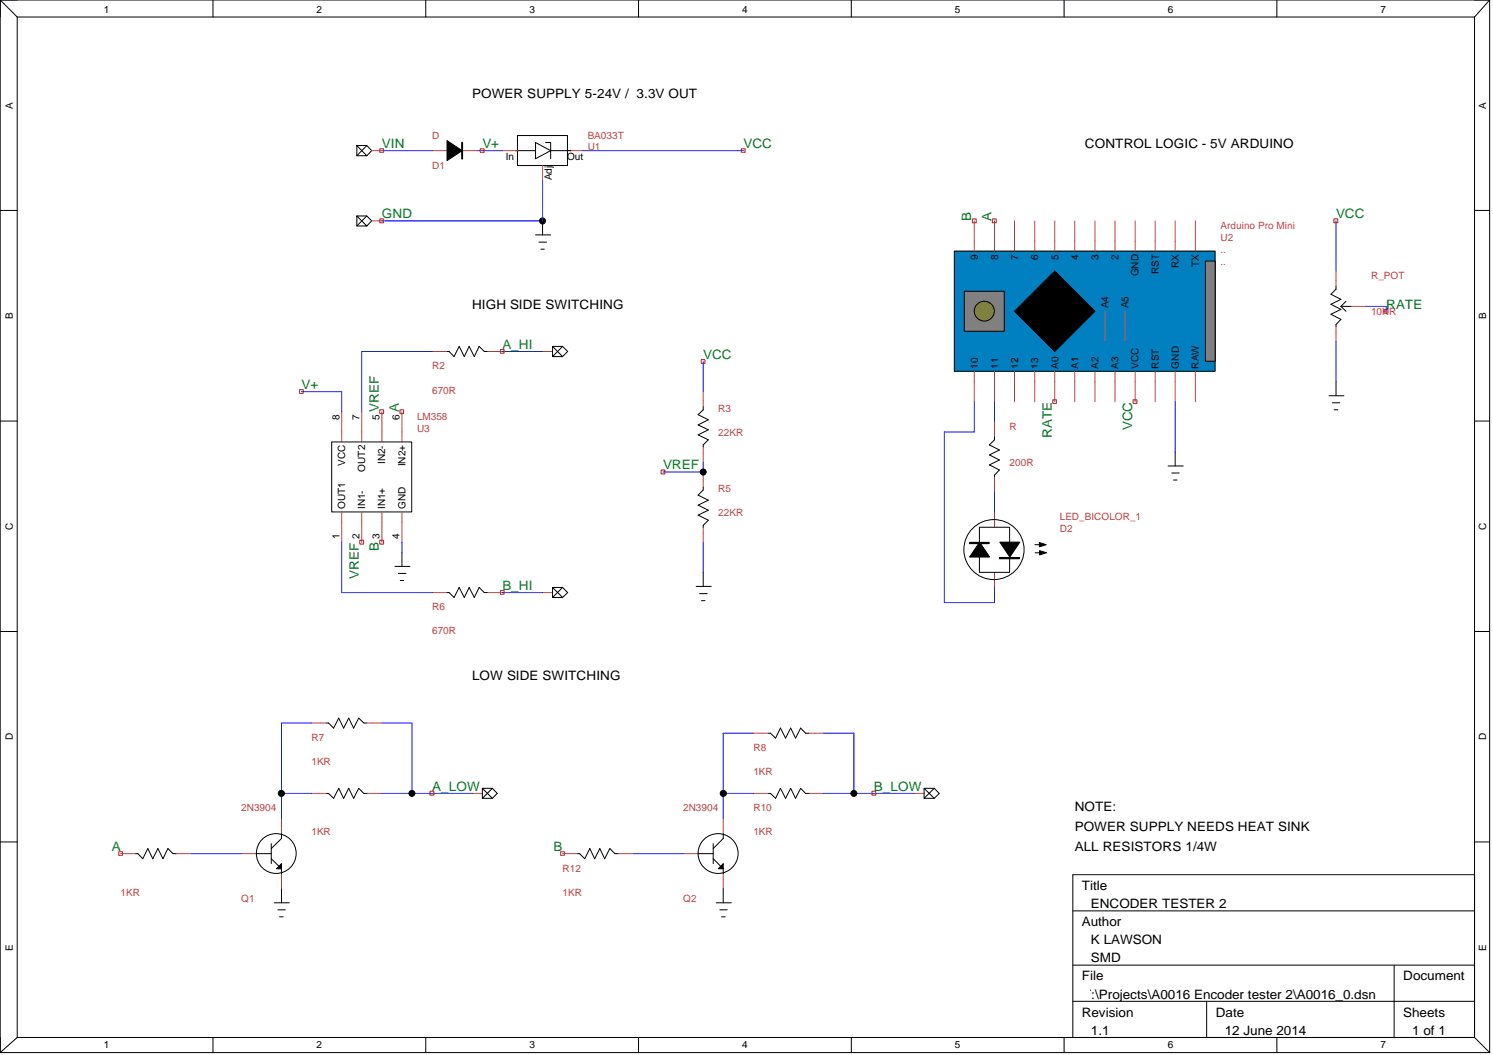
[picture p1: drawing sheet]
<svg xmlns="http://www.w3.org/2000/svg" width="297mm" height="210mm" viewBox="0 0 297 210" stroke-linecap="round" stroke-linejoin="round" font-family="sans-serif">
<g fill="none" stroke="#c04040" stroke-width=".2">
<path d="M86 30h2.9M91.9 30h3.1M99.9 30h3.1M107.9 33v3M112.9 30h3M197.9 101.9v3M197.9 113.9v3M48 169.8h3M56 162.9v3M56 173.8v3M135.9 169.8h3M143.9 162.9v3"/>
<path d="M143.9 173.8v3"/>
</g>
<path d="M91.9 28.4v3.2" fill="none" stroke="#000" stroke-width=".38"/>
<path d="M88.9 28l3 2-3 2zM194.9 107.9l2 2.9h-4zM198.9 107.9h4l-2 2.9zM206.8 107.9l1.3 .5-1.3 .4zM206.8 109.6l1.4 .4-1.4 .4zM55 172.8l1-1v1zM143.9 171.8v1h-1z" fill="#000"/>
<g fill="none" stroke="#000" stroke-width=".2">
<path d="M88.9 28l3 2-3 2zM102.5 30h4M103 27h9.9v5.9h-9.9zM106.5 28.4l3.1 1.6-3.1 1.6zM108.5 28.4h1.1v3.2M109.6 30h3.9M192.9 107.9h3.9v.3h-3.9zM194.9 110.9v3h6v-3M194.9 107.9v-3h6v3M194.9 107.9l2 2.9h-4zM198.8 110.9h4v.3h-4zM198.9 107.9h4l-2 2.9z"/>
<path d="M205.9 108.4h1.3M205.9 110h1.3M206.8 107.9l1.3 .5-1.3 .4zM206.8 109.6l1.4 .4-1.4 .4zM51 169.8h3M54 167.9v3.9M54 170.9l2 1.9v1M55 172.8l1-1v1zM56 165.9v.9l-2 2M138.9 169.8h3M141.9 167.9v3.9M141.9 170.9l2 1.9v1"/>
<path d="M143.9 171.8v1h-1zM143.9 165.9v.9l-2 2"/>
<circle cx="197.8" cy="109.3" r="6"/>
<circle cx="55" cy="169.8" r="4"/>
<circle cx="142.9" cy="169.8" r="4"/>
</g>
<path d="M192.9 108h3.9M198.8 111h4" fill="none" stroke="#000" stroke-width=".25"/>
<path d="M189.9 50h51.9v23.9h-51.9z" fill="#0080c0"/>
<path d="M189.9 50h51.9v23.9h-51.9z" fill="none" stroke="#000" stroke-width=".2"/>
<g fill="none" stroke="#c04040" stroke-width=".2">
<path d="M193.8 43.9v6.1M197.9 43.9v6.1M201.8 43.9v6.1M205.9 43.9v6.1M209.8 43.9v6.1M213.8 43.9v6.1M217.8 43.9v6.1M221.8 43.9v6.1M225.8 43.9v6.1M229.8 43.9v6.1M233.8 43.9v6.1M237.8 43.9v6.1"/>
<path d="M193.8 73.9v6M197.9 73.9v6M201.8 73.9v6M205.9 73.9v6M209.8 73.9v6M213.8 73.9v6M217.8 73.9v6M219.8 61.9v6M221.8 73.9v6M223.8 61.9v6M225.8 73.9v6M229.8 73.9v6"/>
<path d="M233.8 73.9v6M237.8 73.9v6"/>
</g>
<path d="M191.9 58h7.9v7.9h-7.9z" fill="#808080"/>
<path d="M191.9 58h7.9v7.9h-7.9z" fill="none" stroke="#000" stroke-width=".2"/>
<circle cx="195.8" cy="61.9" r="1.98" fill="#808040"/>
<circle cx="195.8" cy="61.9" r="1.98" fill="none" stroke="#000" stroke-width=".2"/>
<path d="M239.8 51.9h2v20h-2z" fill="#808080"/>
<g fill="none" stroke="#000" stroke-width=".2">
<path d="M0 0h296.4M0 0v209.4M0 0l3.4 3.4M3.4 3.4h290M3.4 3.4v203M42.4 0v3.4M84.7 0v3.4M127 0v3.4M169.4 0v3.4M211.7 0v3.4M254 0v3.4M293.4 3.4v203"/>
<path d="M296.4 0v209.4M296.4 0l-3 3.4M71 29h2l1 1-1 1h-2v-2l2 2M73 29l-2 2M0 41.9h3.4M71 43h2l1 .9-1 1.1h-2v-2l2 2M73 43l-2 2M106.5 46.7h3.1M107.2 48.2h1.6M107.6 49.6h.7M107.9 43.9v2.8M209.8 53.9l8 8-8 8-8-8 8-8 5.4 8z"/>
<path d="M239.8 51.9h2v20h-2zM265.8 56.9v.6l-1 1 2 1.1-2 .9 2 1.1-2 .9 2 1-1 1.1v.3M267.8 59.9l-1 1.1M293.4 41.9h3M88.9 69.9h.5l.9 1.1 1.1-2.1 1 2.1 .9-2.1 1.1 2.1 .9-2.1 1 1h.6M109.9 68.9h2l1 1-1 1.1h-2zM109.9 68.9l2 2.1M111.9 68.9l-2 2.1M264.4 78.7h3M265.8 75.9v2.8M266.8 61h2M266.8 61l1 .9"/>
<path d="M0 83.8h3.4M66 87.9h15.9v14h-15.9zM139.9 80.9v.6l-1 1 2 1-2 1 2 1-2 1 2 1-1 1v.4M139.9 96.9v.6l-1 1 2 1-2 1 2 1-2 1 2 1-1 1v.4M197.9 86.9v.6l-1.1 1 2 1-2 1 2 1-2 1 2 1-.9 1v.4M232.4 92.7h3M233.1 94.1h1.5M233.5 95.5h.7M233.8 89.9v2.8M265.1 80.1h1.5M265.4 81.5h.7M293.4 83.8h3"/>
<path d="M78.6 112.7h3M79.2 114.1h1.6M79.6 115.5h.7M80 109.9v2.8M88.9 117.9h.5l.9 1 1.1-2 1 2 .9-2 1.1 2 .9-2 1 1h.6M109.9 116.9h2l1 1-1 1h-2zM109.9 116.9l2 2M111.9 116.9l-2 2M138.5 116.7h3M139.2 118.1h1.5M139.6 119.5h.6M139.9 113.9v2.8"/>
<path d="M0 125.6h3.4M293.4 125.6h3M65 157.9h.4l1 .9 1-2 1 2 1-2 1 2 1-2 1 1.1h.6M65 143.8h.4l1 1.1 1-2 1 2 1-2 1 2 1-2 1 .9h.6M96 156.8h2l.9 1.1-.9 .9h-2zM96 156.8l2 2M98 156.8l-2 2M152.9 157.9h.4l1 .9 1-2 1 2 1-2 1 2 1-2 1 1.1h.6M152.9 145.9h.4l1 1 1-2 1 2 1-2 1 2 1-2 1 1h.6M183.9 156.8h2l1 1.1-1 .9h-2zM183.9 156.8l2 2M185.9 156.8l-2 2"/>
<path d="M0 167.5h3.4M27 169.8h.4l1 1.1 1-2.1 1 2.1 1-2.1 1 2.1 1-2.1 1 1h.6M54.6 179.6h3M56 176.8v2.8M114.9 169.8h.4l1 1.1 1-2.1 1 2.1 1-2.1 1 2.1 1-2.1 1 1h.6M142.5 179.6h3M143.9 176.8v2.8M293.4 174h-80v32.4M293.4 167.5h3M55.3 181h1.5M55.6 182.4h.7M143.2 181h1.5"/>
<path d="M143.5 182.4h.8M213.4 181.2h80M213.4 192h80M213.4 199.2h80M240.1 199.2v7.2M277.4 192v14.4M0 209.4h296.4M3.4 206.4h290M3.4 206.4l-3.4 3M42.4 206.4v3M84.7 206.4v3M127 206.4v3"/>
<path d="M169.4 206.4v3M211.7 206.4v3M254 206.4v3M293.4 206.4l3 3"/>
<circle cx="107.9" cy="44" r=".6"/>
<circle cx="139.9" cy="93.9" r=".6"/>
<circle cx="56" cy="157.9" r=".61"/>
<circle cx="82" cy="157.9" r=".59"/>
<circle cx="143.9" cy="157.9" r=".61"/>
<circle cx="169.9" cy="157.9" r=".59"/>
</g>
<g fill="#000">
<path d="M209.8 53.9l8 8-8 8-8-8 8-8 5.4 8z"/>
<circle cx="107.9" cy="44" r=".6"/>
<circle cx="139.9" cy="93.9" r=".6"/>
<circle cx="56" cy="157.9" r=".61"/>
<circle cx="82" cy="157.9" r=".59"/>
<circle cx="143.9" cy="157.9" r=".61"/>
<circle cx="169.9" cy="157.9" r=".59"/>
</g>
<g fill="none" stroke="#00f" stroke-width=".2">
<path d="M76 30h10M95 30h4.9M107.9 36v7.9h-31.9M115.9 30h32M265.8 43.9v10M60 77.9h8v4M86 69.9h-14v12M99.9 69.9h8M139.9 71.9v6M193.8 79.9v6h-5.9v34h10v-3M197.9 79.9v4M233.8 79.9v10"/>
<path d="M265.8 67.9v8M271.8 61h4v.9M139.9 91.9v2h-8M197.9 97.9v4M68 107.9v10h18M80 107.9v2M99.9 117.9h8M139.9 107.9v6M56 157.9h6M62 143.8h-6v19.1M76 157.9h17.9M76 143.8h6v14.1"/>
<path d="M143.9 157.9h6M149.9 145.9h-6v17M163.9 157.9h18M163.9 145.9h6v12M38 169.8h10M125.9 169.8h10"/>
</g>
<g fill="none" stroke="#c04040" stroke-width=".2">
<path d="M74 30h2M74 43.9h2M265.8 53.9v3M86 69.9h2.9M96.9 69.9h3M107.9 69.9h2M139.9 77.9v3M265.8 64.9v3M268.8 61h3M68 81.9v6M72 81.9v6M76 81.9v6"/>
<path d="M80 81.9v6M139.9 88.9v3M139.9 93.9v3M197.9 83.9v3M197.9 94.9v3M68 101.9v6M72 101.9v6M76 101.9v6M80 101.9v6M86 117.9h2.9M96.9 117.9h3M107.9 117.9h2"/>
<path d="M139.9 104.9v3M62 157.9h3M62 143.8h3M73 157.9h3M73 143.8h3M93.9 157.9h2.1M149.9 157.9h3M149.9 145.9h3M160.9 157.9h3M160.9 145.9h3M181.9 157.9h2M24 169.8h3"/>
<path d="M35 169.8h3M111.9 169.8h3M122.9 169.8h3"/>
</g>
<g fill="none" stroke="#f00" stroke-width=".2">
<path d="M75.6 29.6h.7v.7h-.7zM95.5 29.6h.8v.7h-.8zM147.5 29.6h.7v.7h-.7zM75.6 43.6h.7v.7h-.7zM193.5 43.6h.7v.7h-.7zM197.4 43.6h.8v.7h-.8zM265.4 43.6h.7v.7h-.7zM59.6 77.5h.7v.8h-.7zM99.6 69.6h.7v.7h-.7zM139.5 71.5h.7v.8h-.7zM209.5 79.5h.7v.8h-.7zM225.4 79.5h.8v.8h-.8z"/>
<path d="M275.4 61.6h.7v.7h-.7zM75.6 81.5h.7v.8h-.7zM79.6 81.5h.7v.8h-.7zM131.5 93.5h.8v.8h-.8zM71.6 107.5h.7v.7h-.7zM75.6 107.5h.7v.7h-.7zM99.6 117.5h.7v.7h-.7zM85.6 157.4h.7v.8h-.7zM173.5 157.4h.7v.8h-.7zM23.6 169.5h.8v.7h-.8zM111.5 169.5h.8v.7h-.8z"/>
</g>
<g font-size="2.6">
<text x="93.9" y="19.4">POWER SUPPLY 5-24V / 3.3V OUT</text>
<text x="215.9" y="29.4">CONTROL LOGIC - 5V ARDUINO</text>
<text x="93.9" y="61.4">HIGH SIDE SWITCHING</text>
<text x="93.9" y="135.3">LOW SIDE SWITCHING</text>
<text x="213.8" y="161.3">NOTE:</text>
<text x="213.8" y="165.3">POWER SUPPLY NEEDS HEAT SINK</text>
<text x="213.8" y="169.3">ALL RESISTORS 1/4W</text>
<text x="215.2" y="177.1">Title</text>
<text x="215.2" y="184.3">Author</text>
<text x="217" y="180.7">ENCODER TESTER 2</text>
<text x="217" y="187.9">K LAWSON</text>
<text x="217" y="191.5">SMD</text>
<text x="215.2" y="195.1">File</text>
<text x="279.2" y="195.1">Document</text>
<text x="215.2" y="202.3">Revision</text>
<text x="215.5" y="198.7">F:\Projects\A0016 Encoder tester 2\A0016_0.dsn</text>
<text x="241.9" y="202.3">Date</text>
<text x="279.2" y="202.3">Sheets</text>
<text x="217" y="205.9">1.1</text>
<text x="243.7" y="205.9">12 June 2014</text>
<text x="281" y="205.9">1 of 1</text>
</g>
<g font-size="2.6" fill="#008020">
<text x="76" y="29.4">VIN</text>
<text x="96" y="29.4">V+</text>
<text x="147.9" y="29.4">VCC</text>
<text x="76" y="43.4">GND</text>
<text x="193.2" y="43.9" transform="rotate(-90 193.2 43.9)">B</text>
<text x="197.3" y="43.9" transform="rotate(-90 197.3 43.9)">A</text>
<text x="265.8" y="43.4">VCC</text>
<text x="275.8" y="61.4">RATE</text>
<text x="99.9" y="69.4">A_HI</text>
<text x="139.9" y="71.4">VCC</text>
<text x="60" y="77.4">V+</text>
<text x="75.4" y="81.9" transform="rotate(-90 75.4 81.9)">VREF</text>
<text x="79.4" y="81.9" transform="rotate(-90 79.4 81.9)">A</text>
<text x="209.3" y="87.1" transform="rotate(-90 209.3 87.1)">RATE</text>
<text x="225.3" y="85.6" transform="rotate(-90 225.3 85.6)">VCC</text>
<text x="131.9" y="93.3">VREF</text>
<text x="75.4" y="109.7" transform="rotate(-90 75.4 109.7)">B</text>
<text x="71.4" y="115.1" transform="rotate(-90 71.4 115.1)">VREF</text>
<text x="99.9" y="117.3">B_HI</text>
<text x="86" y="157.3">A_LOW</text>
<text x="173.9" y="157.3">B_LOW</text>
<text x="22.2" y="169.3">A</text>
<text x="110.1" y="169.3">B</text>
</g>
<g font-size="2">
<text x="20.7" y="2.6">1</text>
<text x="63" y="2.6">2</text>
<text x="105.3" y="2.6">3</text>
<text x="147.7" y="2.6">4</text>
<text x="190" y="2.6">5</text>
<text x="232.3" y="2.6">6</text>
<text x="274.7" y="2.6">7</text>
<text x="2.6" y="21.6" transform="rotate(-90 2.6 21.6)">A</text>
<text x="295.7" y="21.6" transform="rotate(-90 295.7 21.6)">A</text>
<text x="100.6" y="31.9">In</text>
<text x="109.8" y="35.9" transform="rotate(-90 109.8 35.9)">Adj</text>
<text x="112.8" y="31.9">Out</text>
<text x="194.6" y="51.7" transform="rotate(-90 194.6 51.7)">9</text>
<text x="198.6" y="51.7" transform="rotate(-90 198.6 51.7)">8</text>
<text x="202.6" y="51.7" transform="rotate(-90 202.6 51.7)">7</text>
<text x="206.5" y="51.7" transform="rotate(-90 206.5 51.7)">6</text>
<text x="210.6" y="51.7" transform="rotate(-90 210.6 51.7)">5</text>
<text x="214.5" y="51.7" transform="rotate(-90 214.5 51.7)">4</text>
<text x="218.6" y="51.7" transform="rotate(-90 218.6 51.7)">3</text>
<text x="222.5" y="51.7" transform="rotate(-90 222.5 51.7)">2</text>
<text x="234.5" y="53.3" transform="rotate(-90 234.5 53.3)">RX</text>
<text x="238.5" y="53.1" transform="rotate(-90 238.5 53.1)">TX</text>
<text x="226.5" y="55" transform="rotate(-90 226.5 55)">GND</text>
<text x="230.5" y="54.6" transform="rotate(-90 230.5 54.6)">RST</text>
<text x="2.6" y="63.5" transform="rotate(-90 2.6 63.5)">B</text>
<text x="220.6" y="61.3" transform="rotate(-90 220.6 61.3)">A4</text>
<text x="224.5" y="61.3" transform="rotate(-90 224.5 61.3)">A5</text>
<text x="295.7" y="63.5" transform="rotate(-90 295.7 63.5)">B</text>
<text x="194.6" y="73.3" transform="rotate(-90 194.6 73.3)">10</text>
<text x="198.6" y="73.3" transform="rotate(-90 198.6 73.3)">11</text>
<text x="202.6" y="73.3" transform="rotate(-90 202.6 73.3)">12</text>
<text x="206.5" y="73.3" transform="rotate(-90 206.5 73.3)">13</text>
<text x="210.6" y="73.3" transform="rotate(-90 210.6 73.3)">A0</text>
<text x="214.5" y="73.3" transform="rotate(-90 214.5 73.3)">A1</text>
<text x="218.6" y="73.3" transform="rotate(-90 218.6 73.3)">A2</text>
<text x="222.5" y="73.3" transform="rotate(-90 222.5 73.3)">A3</text>
<text x="226.5" y="73.3" transform="rotate(-90 226.5 73.3)">VCC</text>
<text x="230.5" y="73.3" transform="rotate(-90 230.5 73.3)">RST</text>
<text x="234.5" y="73.3" transform="rotate(-90 234.5 73.3)">GND</text>
<text x="238.5" y="73.3" transform="rotate(-90 238.5 73.3)">RAW</text>
<text x="67.5" y="83.7" transform="rotate(-90 67.5 83.7)">8</text>
<text x="71.5" y="83.7" transform="rotate(-90 71.5 83.7)">7</text>
<text x="75.5" y="83.7" transform="rotate(-90 75.5 83.7)">5</text>
<text x="79.5" y="83.7" transform="rotate(-90 79.5 83.7)">6</text>
<text x="68.7" y="92.7" transform="rotate(-90 68.7 92.7)">VCC</text>
<text x="72.7" y="93.9" transform="rotate(-90 72.7 93.9)">OUT2</text>
<text x="76.7" y="92.3" transform="rotate(-90 76.7 92.3)">IN2-</text>
<text x="80.7" y="92.8" transform="rotate(-90 80.7 92.8)">IN2+</text>
<text x="68.7" y="101.3" transform="rotate(-90 68.7 101.3)">OUT1</text>
<text x="72.7" y="101.3" transform="rotate(-90 72.7 101.3)">IN1-</text>
<text x="76.7" y="101.3" transform="rotate(-90 76.7 101.3)">IN1+</text>
<text x="80.7" y="101.3" transform="rotate(-90 80.7 101.3)">GND</text>
<text x="2.6" y="105.4" transform="rotate(-90 2.6 105.4)">C</text>
<text x="67.5" y="107.3" transform="rotate(-90 67.5 107.3)">1</text>
<text x="71.5" y="107.3" transform="rotate(-90 71.5 107.3)">2</text>
<text x="75.5" y="107.3" transform="rotate(-90 75.5 107.3)">3</text>
<text x="79.5" y="107.3" transform="rotate(-90 79.5 107.3)">4</text>
<text x="295.7" y="105.4" transform="rotate(-90 295.7 105.4)">C</text>
<text x="2.6" y="147.3" transform="rotate(-90 2.6 147.3)">D</text>
<text x="295.7" y="147.3" transform="rotate(-90 295.7 147.3)">D</text>
<text x="2.6" y="189.1" transform="rotate(-90 2.6 189.1)">E</text>
<text x="295.7" y="189.1" transform="rotate(-90 295.7 189.1)">E</text>
<text x="20.7" y="208.6">1</text>
<text x="63" y="208.6">2</text>
<text x="105.3" y="208.6">3</text>
<text x="147.7" y="208.6">4</text>
<text x="190" y="208.6">5</text>
<text x="232.3" y="208.6">6</text>
<text x="274.7" y="208.6">7</text>
</g>
<g font-size="2" fill="#c04040">
<text x="86" y="27.6">D</text>
<text x="116.9" y="29.9">U1</text>
<text x="116.9" y="27.6">BA033T</text>
<text x="86" y="33.5">D1</text>
<text x="242.8" y="47.9">U2</text>
<text x="242.8" y="45.6">Arduino Pro Mini</text>
<text x="242.8" y="50.3">..</text>
<text x="242.8" y="52.7">..</text>
<text x="272.8" y="55.5">R_POT</text>
<text x="272.8" y="62.7">10KR</text>
<text x="86" y="73.5">R2</text>
<text x="83" y="83.5">LM358</text>
<text x="86" y="78.3">670R</text>
<text x="142.9" y="81.9">R3</text>
<text x="83" y="85.9">U3</text>
<text x="142.9" y="86.7">22KR</text>
<text x="200.9" y="85.5">R</text>
<text x="200.9" y="92.7">200R</text>
<text x="142.9" y="97.9">R5</text>
<text x="142.9" y="102.7">22KR</text>
<text x="210.9" y="105.9">D2</text>
<text x="210.9" y="103.5">LED_BICOLOR_1</text>
<text x="86" y="121.5">R6</text>
<text x="86" y="126.2">670R</text>
<text x="62" y="147.4">R7</text>
<text x="149.9" y="149.4">R8</text>
<text x="62" y="152.2">1KR</text>
<text x="149.9" y="154.2">1KR</text>
<text x="48" y="161.4">2N3904</text>
<text x="135.9" y="161.4">2N3904</text>
<text x="149.9" y="161.4">R10</text>
<text x="62" y="166.2">1KR</text>
<text x="149.9" y="166.2">1KR</text>
<text x="111.9" y="173.4">R12</text>
<text x="24" y="178.2">1KR</text>
<text x="48" y="179.4">Q1</text>
<text x="111.9" y="178.2">1KR</text>
<text x="135.9" y="179.4">Q2</text>
</g>
</svg>
